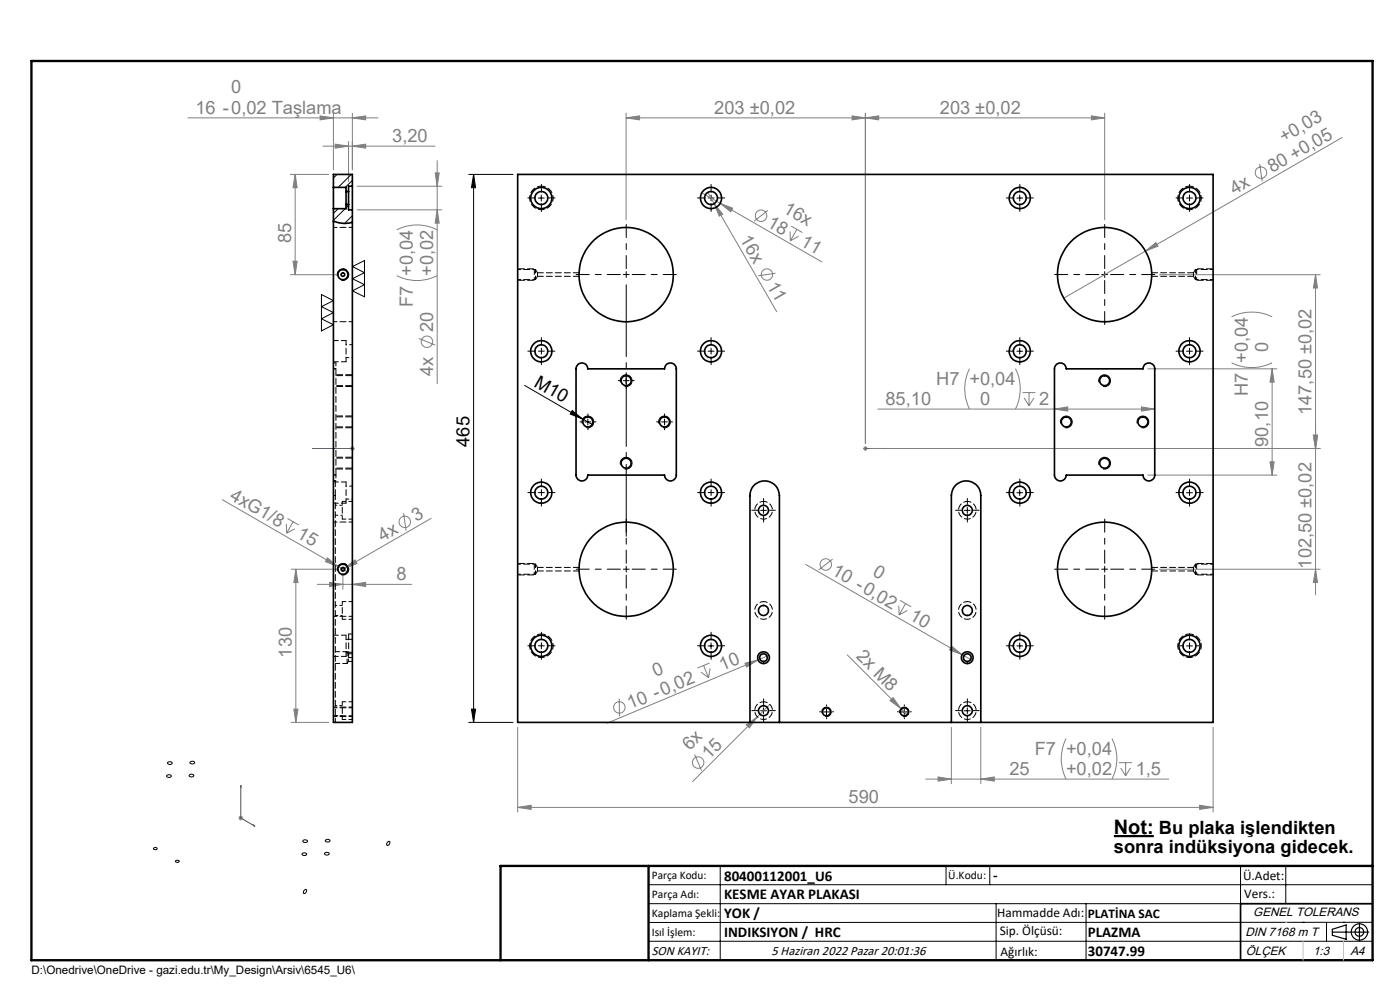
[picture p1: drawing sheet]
<svg xmlns="http://www.w3.org/2000/svg" width="297mm" height="210mm" viewBox="0 0 297 210" stroke-linecap="round" stroke-linejoin="round" font-family="sans-serif">
<g fill="none" stroke="#808080" stroke-width=".21">
<path d="M39.9 25h40.3M61.6 37h8.1M62.6 37l.4 2.8h-.8zM62.6 37v21.3M67.9 24.6l2.8 .4-2.8 .4zM68.5 31h23.8M70.7 24v12M71.1 30.6l2.8 .4-2.8 .4zM73.9 30v8.5M74.8 25l2.8-.4v.8zM74.8 24v12M74.8 31l2.8-.4v.8z"/>
<path d="M75.7 39.5h18M92.3 36.7h.9l-.5 2.8zM92.7 34.1v47.3M132.8 25l2.9-.4v.8zM132.8 24v22.6M132.8 25h101.6M180.8 24.6l2.8 .4-2.8 .4zM183.6 25l2.8-.4v.8zM183.6 24v70.1M231.5 24.6l2.9 .4-2.9 .4zM234.4 24v22.6M267.2 34.8l.6 3.7"/>
<path d="M284.7 29.2l-41.7 24.1M61.6 58.3h10.2M62.2 55.4h.8l-.4 2.9zM75.7 44.5h18M84.2 58.5a9.5 9.5 0 0 0 8.5 0M84.2 48.7a9.5 9.5 0 0 1 8.5 0M92.7 44.5l.5 2.8h-.9zM148.9 40.9l3.9 2.2M150.1 40.8l1.4 2.4M151.5 43.2l1.8 2.2-.7 .5zM151.5 43.2l13.3 22.9M152.8 43.1l2.6 1.1-.4 .7z"/>
<path d="M152.8 43.1l21.5 12.5M162.9 44.6l-2.9 2.3M164.5 58l-3.7 .5M167.6 49.1l.1 2M167.9 48l2.4 1.3M169.1 48.6l-1.4 2.5M169.4 50.1l-1.7 1M243 53.3l2.2-1.8 .5 .7zM243 53.3l-17.3 9.9M246 58.3h34.1M279.1 58.3l.4 2.8h-.9zM279.1 58.3v67.9"/>
<path d="M88.8 71.8l3.5 1.4M205.7 78.2a9.5 9.5 0 0 0 0 8.6M215.4 78.2a9.5 9.5 0 0 1 0 8.6M243.5 78.2h27.4M261.3 77a9.9 9.9 0 0 0 8.6 0M261.3 67.2a9.9 9.9 0 0 1 8.6 0M269.9 78.2l.4 2.9h-.9zM269.9 78.2v22.6M74.3 95.1h.9M74.4 94.8l.7 .7M74.8 94.6v1M75.1 94.8l-.7 .7"/>
<path d="M183.1 95.1h1M183.2 94.8l.7 .7M183.6 94.6v1M183.9 94.8l-.7 .7M184.6 95.1h95.5M186.2 86.8h58.8M216.9 83.3h2.8M217.3 84.4l1 1.7M218.3 83.3v2.8M219.4 84.4l-1.1 1.7M223.7 86.8l2.8-.5v.9zM242.1 86.3l2.9 .5-2.9 .4z"/>
<path d="M269.4 98h.9l-.4 2.8zM278.6 92.3h.9l-.4 2.8zM47.2 106l24.5 14.1M60.7 111.1l.1 2M61 110l2.4 1.4M62.2 110.7l-1.4 2.4M62.5 112.2l-1.7 .9M69.5 118.3l2.2 1.8-2.7-1zM85.6 108.9l.5 3.7M91.5 110l-18.4 10.6M170.9 119.7l33.2 19.2M176.6 118.6l-2.9 2.3"/>
<path d="M243.5 100.8h27.4M61.8 120.7h10M62.8 120.7l.4 2.9h-.9zM62.8 120.7v32.5M67.3 124h20M69.9 123.5l2.8 .5-2.8 .4zM71.7 120.1l2.1 1.2M72.7 121.8v3.2M73.1 120.6l2.2-1.8 .4 .7zM73.1 120.6l-.7 .4M74.8 124l2.8-.5v.9zM160.8 140l-32 13.4"/>
<path d="M163.1 139l-2.3 1M179.7 138.9l12.8 12.8M190.7 128.5v1.9M190.9 127.3l2.4 1.4M192.1 128l-1.4 2.4M192.5 129.5l-1.8 .9M201.9 137.1l2.2 1.8-2.7-1zM204.1 138.9l2.2 1.2M246 120.7h34.1M279.1 120.7l.4 2.9h-.9zM61.8 153.2h7.9M62.3 150.4h.9l-.4 2.8z"/>
<path d="M109.8 154.3v18M131.4 148.2v3.7M148.7 142.6l1.6 1.1M149.3 141.2l1 2.5M150.5 140.6l-2.5 1.1M150.6 141.8l-.3 1.9M158 140.7l2.8-.7-2.4 1.5zM158.3 153.8l2.4-1.7-1.7 2.3zM160.7 152.1l-13.8 13.7M163.3 149.4l-2.6 2.7M188.8 148.6l.6-.6 1.7 2.3zM201.8 154.3v12"/>
<path d="M208.1 154.3v12M226.2 156.7a9.6 9.6 0 0 0 0 8.6M235.9 156.7a9.6 9.6 0 0 1 0 8.6M257.4 154.3v18M50.6 173.5h1M50.7 173.2l.7 .7M51.1 173v1.1M51.4 173.2l-.7 .7M109.8 171.3l2.9-.5v.9zM109.8 171.3h147.6M147.4 160l1.4 3.5M196.4 165.3h51.5"/>
<path d="M199 164.8l2.8 .5-2.8 .4zM208.1 165.3l2.8-.5v.9zM237.4 161.8h2.8M237.7 162.9l1.1 1.7M238.8 161.8v2.8M239.8 162.9l-1 1.7M254.5 170.8l2.9 .5-2.9 .4z"/>
<circle cx="267.5" cy="36.6" r="1.22"/>
<circle cx="161.4" cy="45.8" r="1.21"/>
<circle cx="162.7" cy="58.2" r="1.22"/>
<circle cx="90.6" cy="72.5" r="1.2"/>
<circle cx="85.9" cy="110.7" r="1.22"/>
<circle cx="175.2" cy="119.7" r="1.22"/>
<circle cx="131.4" cy="150.1" r="1.21"/>
<circle cx="148.1" cy="161.8" r="1.22"/>
</g>
<path d="M236.3 177.4h8.5" fill="none" stroke="#000" stroke-width=".47"/>
<g fill="none" stroke="#000" stroke-width=".21">
<path d="M99.4 37h9.4M100.5 37l.4 2.8h-.9zM100.5 37v116.2M71.6 58.6a1.21 1.21 0 0 1 1.1-1.5 1.21 1.21 0 0 1 1.3 1.3 1.21 1.21 0 0 1-1.6 1M74.8 56.5l2.5-1.2v7.7l-2.5-1.3 2.5-1.3-2.5-1.3 2.5-1.3zM114.2 42h1.3M114.8 41.4v1.2M215.7 42h1.3M216.3 41.4v1.2M251.7 42h1.3M252.3 41.4v1.2M68.2 62.5l2.5 1.3-2.5 1.2 2.5 1.3-2.5 1.3 2.5 1.3-2.5 1.3z"/>
<path d="M215.7 74.5h1.3M216.3 73.9v1.2M251.7 74.5h1.3M252.3 73.9v1.2M111.3 81.8l12.3 7.1M121.4 87.1l2.2 1.8-2.6-1.1zM123.5 89.8a1.26 1.26 0 0 1 1.1-1.5 1.26 1.26 0 0 1 1.4 1.3 1.26 1.26 0 0 1-1.6 1.1M123.6 88.9l2.2 1.2M124.1 89.5h1.2M124.7 88.9v1.2M131.6 98.6a1.26 1.26 0 0 1 1.1-1.6 1.26 1.26 0 0 1 1.4 1.4 1.26 1.26 0 0 1-1.6 1.1M131.6 81.1a1.26 1.26 0 0 1 1.1-1.6 1.26 1.26 0 0 1 1.4 1.4 1.26 1.26 0 0 1-1.6 1.1"/>
<path d="M132.2 80.7h1.3M132.8 80.1v1.3M139.8 89.8a1.25 1.25 0 0 1 1.1-1.5 1.25 1.25 0 0 1 1.3 1.3 1.25 1.25 0 0 1-1.5 1.1M140.3 89.5h1.3M141 88.9v1.2M225 89.8a1.26 1.26 0 0 1 1.1-1.5 1.26 1.26 0 0 1 1.4 1.3 1.26 1.26 0 0 1-1.6 1.1M233.1 98.6a1.26 1.26 0 0 1 1.1-1.6 1.26 1.26 0 0 1 1.4 1.4 1.26 1.26 0 0 1-1.6 1.1M233.1 81.1a1.26 1.26 0 0 1 1.1-1.6 1.26 1.26 0 0 1 1.4 1.4 1.26 1.26 0 0 1-1.6 1.1M241.3 89.8a1.25 1.25 0 0 1 1.1-1.5 1.25 1.25 0 0 1 1.3 1.3 1.25 1.25 0 0 1-1.6 1.1M161.4 108.3h1.2M162 107.6v1.3M204.6 108.3h1.2"/>
<path d="M205.2 107.6v1.3M215.7 104.5h1.3M216.3 103.9v1.2M251.7 104.5h1.3M252.3 103.9v1.2M71.6 121.1a1.2 1.2 0 0 1 1-1.5 1.2 1.2 0 0 1 1.3 1.3 1.2 1.2 0 0 1-1.5 1M150.2 137h1.2M150.8 136.4v1.2M215.7 137h1.3M216.3 136.4v1.2M251.7 137h1.3M252.3 136.4v1.2"/>
<path d="M99.4 153.2h9.4M100 150.4h.9l-.4 2.8zM161.4 150.8h1.2M162 150.1v1.3M174.4 151.3a.99 .99 0 0 1 .9-1.3 .99 .99 0 0 1 1 1.1 .99 .99 0 0 1-1.2 .9M174.7 151h1.3M175.3 150.4v1.2M190.9 151.3a1 1 0 0 1 .8-1.3 1 1 0 0 1 1.1 1.1 1 1 0 0 1-1.2 .9M191.2 151h1.3M191.8 150.4v1.2M204.6 150.8h1.2M205.2 150.1v1.3"/>
<path d="M32.6 179.9a.33 .33 0 0 1 .5-.2 .33 .33 0 0 1 .1 .5 .41 .41 0 0 1-.6-.3zM35.4 164.5a.47 .47 0 0 1 .5-.2 .47 .47 0 0 1 .4 .5 .52 .52 0 0 1-.6 .1 .52 .52 0 0 1-.3-.4zM35.6 161.7l.1-.1a.39 .39 0 0 1 .6 0 .39 .39 0 0 1 .1 .5 .49 .49 0 0 1-.5 .1 .49 .49 0 0 1-.3-.5zM40.3 164.3h.1a.39 .39 0 0 1 .5-.1 .39 .39 0 0 1 .1 .5 .53 .53 0 0 1-.9-.2zM40.4 161.6l.1-.1a.39 .39 0 0 1 .5-.1 .39 .39 0 0 1 .2 .5 .48 .48 0 0 1-.5 .2 .48 .48 0 0 1-.3-.5zM64.3 178.3a.46 .46 0 0 1 .6-.2 .46 .46 0 0 1 .3 .5h-.1a.44 .44 0 0 1-.5 .2 .44 .44 0 0 1-.3-.5zM69 178.3l.1-.1a.52 .52 0 0 1 .5-.2 .52 .52 0 0 1 .4 .4l-.1 .2a.59 .59 0 0 1-.9-.3zM82.3 178.6a.26 .26 0 0 1 .4 0 .26 .26 0 0 1 0 .4 .34 .34 0 0 1-.3 .3 .34 .34 0 0 1-.4-.2zM37.3 182.6l.2-.1a.27 .27 0 0 1 .4 0 .27 .27 0 0 1 0 .4h-.1a.33 .33 0 0 1-.4 0 .33 .33 0 0 1-.1-.3zM64.1 181.1l.1-.1a.46 .46 0 0 1 .5-.1 .46 .46 0 0 1 .3 .5h-.1a.46 .46 0 0 1-.5 .1 .46 .46 0 0 1-.3-.4zM64.6 188.8a.28 .28 0 0 1 .4-.1 .28 .28 0 0 1 0 .5 .33 .33 0 0 1-.3 .3 .33 .33 0 0 1-.4-.2zM68.8 181h.1a.55 .55 0 0 1 .9 .2 .58 .58 0 0 1-1-.2z"/>
<path d="M137.6 187.7h153.6M137.6 191.7h153.6M137.6 199.7h153.6M152.8 183.7v20M200.7 183.7v4M210 183.7v4M211.3 191.7v12M230.4 191.7v12M263.2 183.7v20M272.8 183.7v8M276.4 195.6h.1M281.4 195.6v4.1"/>
<path d="M285 195.6h.1M291.2 195.6l-153.6 .1"/>
</g>
<path d="M113.4 57.9v-.9M253.9 57.9v-.9M113.4 120.4v-.9M253.9 120.4v-.9" fill="none" stroke="#000" stroke-width=".21" stroke-dasharray="1.3 .6" stroke-dashoffset=".4" stroke-linecap="butt"/>
<path d="M113.4 59.5v-1.3M253.9 59.5v-1.3M113.4 122v-1.3M253.9 122v-1.3" fill="none" stroke="#000" stroke-width=".21" stroke-dasharray="1.3 .6" stroke-dashoffset=".6" stroke-linecap="butt"/>
<path d="M72.8 57a1.22 1.22 0 0 1 1.2 1.4 1.22 1.22 0 0 1-1.6 1M72.8 119.5a1.22 1.22 0 0 1 1.2 1.4 1.22 1.22 0 0 1-1.6 1" fill="none" stroke="#000" stroke-width=".21" stroke-dasharray="1.3 .6" stroke-dashoffset=".5" stroke-linecap="butt"/>
<path d="M71.6 58.6l-.1-.4M71.6 121.1l-.1-.4" fill="none" stroke="#000" stroke-width=".21" stroke-dasharray="1.3 .6" stroke-linecap="butt"/>
<g fill="none" stroke="#000" stroke-width=".25">
<path d="M282.6 197.7h7.8M282.6 197.1l3-.9v3l-3-.8zM288.4 195.8v3.8M106.2 203.7h185"/>
<circle cx="288.4" cy="197.7" r="1.74"/>
<circle cx="288.4" cy="197.7" r=".93"/>
</g>
<path d="M66.3 95.1h.4h-.4M66.3 95.1h8.5M74.6 95.1h.3zM74.8 95.1h.1M183.5 95.1h.2zM183.6 95.1h.1M183.6 95.1h4.2M187.8 95.1h-.4h.4M51.1 166.6l.1 .4-.2-.1zM51.1 166.6v6.9l3 1.8M53.8 175l.3 .3-.3-.1z" fill="none" stroke="#00f" stroke-width=".21"/>
<g fill="none" stroke="#000" stroke-width=".21" stroke-dasharray="1.3 .6" stroke-dashoffset="-.2">
<path d="M109.9 59.5h3.5M113.4 57h-3.5M253.9 59.5h3.5M257.4 57h-3.5M74.8 79.5h-3.5M71.3 99.5h3.5M71.3 90.7h3.5M71.3 82h3.5M74.8 97h-3.5M74.8 88.2h-3.5M113.4 119.5h-3.5M257.4 119.5h-3.5"/>
<path d="M109.9 122h3.5M253.9 122h3.5"/>
</g>
<path d="M72.8 57h.1M113.4 58.2v-.3M253.9 58.2v-.3M72.8 119.5h.1M113.4 120.7v-.3M253.9 120.7v-.3" fill="none" stroke="#000" stroke-width=".21" stroke-dasharray="1.3 .6"/>
<path d="M70.8 152h4M74.8 150h-4" fill="none" stroke="#000" stroke-width=".21" stroke-dasharray="1.3 .6" stroke-dashoffset=".5"/>
<g fill="none" stroke="#000" stroke-width=".21" stroke-dasharray="15.2 1.3 1.3 1.3">
<path d="M113.6 42h-1.6M114.9 40.7v-1.6M114.9 43.2v1.7M116.1 42h1.6M132.9 58.2v-.6M132.9 58.2h-.7M132.9 58.2v.7M132.9 58.2h.6M149.6 42h-1.6M150.9 42v-.6M150.9 42h-.7M150.9 42v.6"/>
<path d="M150.9 42h.6M150.9 40.7v-1.6M150.9 43.2v1.7M152.1 42h1.6M215.1 42h-1.6M216.4 40.7v-1.6M216.4 43.2v1.7M217.6 42h1.6M234.4 58.2v-.6M234.4 58.2h-.7M234.4 58.2v.7M234.4 58.2h.6"/>
<path d="M251.1 42h-1.6M252.4 40.7v-1.6M252.4 43.2v1.7M253.6 42h1.6M113.6 74.5h-1.6M114.9 74.5v-.6M114.9 74.5h-.7M114.9 74.5v.6M114.9 74.5h.6M114.9 73.2v-1.6M114.9 75.7v1.7M116.1 74.5h1.6"/>
<path d="M132.9 79.5v-.5M149.6 74.5h-1.6M150.9 74.5v-.6M150.9 74.5h-.7M150.9 74.5v.6M150.9 74.5h.6M150.9 73.2v-1.6M150.9 75.7v1.7M152.1 74.5h1.6M215.1 74.5h-1.6M216.4 73.2v-1.6M216.4 75.7v1.7"/>
<path d="M217.6 74.5h1.6M251.1 74.5h-1.6M252.4 73.2v-1.6M252.4 75.7v1.7M253.6 74.5h1.6M123.5 89.5h-.5M124.7 88.2v-.4M124.7 90.7v.5M126 89.5h.4M131.6 80.7h-.4M132.9 82v.4M134.1 80.7h.4"/>
<path d="M139.7 89.5h-.4M141 88.2v-.4M141 90.7v.5M142.2 89.5h.5M113.6 104.5h-1.6M114.9 104.5v-.6M114.9 104.5h-.7M114.9 104.5v.6M114.9 104.5h.6M114.9 103.2v-1.6M114.9 105.7v1.7M116.1 104.5h1.6"/>
<path d="M149.6 104.5h-1.6M150.9 104.5v-.6M150.9 104.5h-.7M150.9 104.5v.6M150.9 104.5h.6M150.9 103.2v-1.6M150.9 105.7v1.7M152.1 104.5h1.6M160.7 108.2h-1.2M162 107v-1.3M162 109.5v1.2M163.2 108.2h1.3"/>
<path d="M204 108.2h-1.3M205.2 107v-1.3M205.2 109.5v1.2M206.5 108.2h1.2M215.1 104.5h-1.6M216.4 103.2v-1.6M216.4 105.7v1.7M217.6 104.5h1.6M251.1 104.5h-1.6M252.4 103.2v-1.6M252.4 105.7v1.7M253.6 104.5h1.6"/>
<path d="M113.6 137h-1.6M114.9 137v-.6M114.9 137h-.7M114.9 137v.6M114.9 137h.6M114.9 135.7v-1.6M114.9 138.2v1.7M116.1 137h1.6M132.9 120.7v-.6M132.9 120.7h-.7M132.9 120.7v.7M132.9 120.7h.6"/>
<path d="M149.6 137h-1.6M150.9 135.7v-1.6M150.9 138.2v1.7M152.1 137h1.6M215.1 137h-1.6M216.4 135.7v-1.6M216.4 138.2v1.7M217.6 137h1.6M234.4 120.7v-.6M234.4 120.7h-.7M234.4 120.7v.7M234.4 120.7h.6"/>
<path d="M251.1 137h-.7M252.4 135.7v-.7M252.4 138.2v.8M253.6 137h.8M160.7 150.7h-1.2M162 149.5v-1.3M162 152v1.2M163.2 150.7h1.3M174.1 151h-.2M175.4 149.7v-.2M175.4 152.2v.3M176.6 151h.2"/>
<path d="M190.6 151h-.2M191.9 149.7v-.2M191.9 152.2v.3M193.1 151h.2M204 150.7h-1.3M205.2 149.5v-1.3M205.2 152v1.2M206.5 150.7h1.2"/>
</g>
<g fill="none" stroke="#000" stroke-width=".21" stroke-dasharray="15.2 1.3 1.3 1.3" stroke-dashoffset="12.5">
<path d="M131.6 58.2h-9.4M132.9 57v-9.4M134.1 58.2h9.4M233.1 58.2h-9.4M234.4 57v-9.4M234.4 59.5v9.4M235.6 58.2h9.4M132.9 119.5v-9.4M234.4 119.5v-9.4M131.6 120.7h-9.4M132.9 122v9.4M134.1 120.7h9.4"/>
<path d="M233.1 120.7h-9.4M234.4 122v9.4M235.6 120.7h9.4"/>
</g>
<path d="M132.9 59.5v55.2" fill="none" stroke="#000" stroke-width=".21" stroke-dasharray="15.2 1.3 1.3 1.3" stroke-dashoffset="-.9"/>
<path d="M291.2 191.7h-28v12" fill="none" stroke="#000" stroke-width=".35"/>
<path d="M6.7 12.9h284.5v190.8h-284.5zM137.6 183.7v20M291.2 183.7h-185v20" fill="none" stroke="#000" stroke-width=".5"/>
<path d="M276.4 199.7v4M285 199.7v4" fill="none" stroke="#c0c0c0" stroke-width=".21"/>
<path d="M272.8 195.6h.1" fill="none" stroke="#c0c0c0" stroke-width=".25"/>
<g fill="#00f">
<path d="M187.4 95.1h.4zM183.5 95.1h.2z"/>
<path d="M53.8 175l.3 .3-.3-.1zM51.1 166.6l.1 .4-.2-.1zM74.6 95.1h.3zM66.3 95.1h.4z"/>
</g>
<g fill="#000">
<path d="M121.4 87.1l2.2 1.8-2.6-1.1z"/>
<path d="M100.5 37l.4 2.8h-.9zM100 150.4h.9l-.4 2.8z"/>
</g>
<g fill="#808080">
<path d="M188.8 148.6l.6-.6 1.7 2.3z"/>
<path d="M201.9 137.1l2.2 1.8-2.7-1z"/>
<path d="M69.5 118.3l2.2 1.8-2.7-1z"/>
<path d="M158 140.7l2.8-.7-2.4 1.5z"/>
<path d="M243 53.3l2.2-1.8 .5 .7z"/>
<path d="M73.1 120.6l2.2-1.8 .4 .7z"/>
<path d="M158.3 153.8l2.4-1.7-1.7 2.3z"/>
<path d="M151.5 43.2l1.8 2.2-.7 .5z"/>
<path d="M152.8 43.1l2.6 1.1-.4 .7z"/>
<path d="M132.8 25l2.9-.4v.8zM180.8 24.6l2.8 .4-2.8 .4zM183.6 25l2.8-.4v.8zM231.5 24.6l2.9 .4-2.9 .4zM109.8 171.3l2.9-.5v.9zM254.5 170.8l2.9 .5-2.9 .4zM67.9 24.6l2.8 .4-2.8 .4zM74.8 25l2.8-.4v.8zM69.9 123.5l2.8 .5-2.8 .4zM74.8 124l2.8-.5v.9z"/>
<path d="M223.7 86.8l2.8-.5v.9zM242.1 86.3l2.9 .5-2.9 .4z"/>
<path d="M278.6 92.3h.9l-.4 2.8zM279.1 58.3l.4 2.8h-.9z"/>
<path d="M278.6 92.3h.9l-.4 2.8zM279.1 120.7l.4 2.9h-.9zM269.9 78.2l.4 2.9h-.9zM269.4 98h.9l-.4 2.8zM92.3 36.7h.9l-.5 2.8zM92.7 44.5l.5 2.8h-.9zM62.6 37l.4 2.8h-.8zM62.2 55.4h.8l-.4 2.9zM62.8 120.7l.4 2.9h-.9zM62.3 150.4h.9l-.4 2.8z"/>
<path d="M71.1 30.6l2.8 .4-2.8 .4zM74.8 31l2.8-.4v.8z"/>
<path d="M199 164.8l2.8 .5-2.8 .4zM208.1 165.3l2.8-.5v.9z"/>
</g>
<g fill="none" stroke="#000" stroke-width=".35">
<path d="M70.7 39.7v4.6M70.7 39.7h2.7v.9M74.8 39.5v5M74.8 39.5v-2.5h-4.1v2.7M74.8 39.5h-.9v1.1M109.8 37h147.6v116.2h-147.6zM70.7 46.9a5.8 5.8 0 0 0 4.1 .3M70.7 44.3v108.9h4.1v-108.7M73.4 40.6v2.8M73.4 43.4v.9h-2.7M73.4 40.6h.5M73.4 43.4h.5"/>
<path d="M73.9 40.6v2.8M73.9 43.4v1.1h.9M122.6 77.3a1.27 1.27 0 0 1 1.4-.2 1.27 1.27 0 0 1 .7 1.1h16.3a1.25 1.25 0 0 1 1.2-1.2 1.25 1.25 0 0 1 1.3 1.2v22.6a1.25 1.25 0 0 1-1.3 1.2 1.25 1.25 0 0 1-1.2-1.2h-16.3a1.25 1.25 0 0 1-1.2 1.2 1.25 1.25 0 0 1-1.3-1.2v-22.6v-.3zM224.1 77.3a1.27 1.27 0 0 1 1.4-.2 1.27 1.27 0 0 1 .7 1.1h16.3a1.25 1.25 0 0 1 1.2-1.2 1.25 1.25 0 0 1 1.3 1.2v22.6a1.25 1.25 0 0 1-1.3 1.2 1.25 1.25 0 0 1-1.2-1.2h-16.3a1.25 1.25 0 0 1-1.3 1.2 1.25 1.25 0 0 1-1.2-1.2v-22.6v-.3zM159.1 153.2v-48.1a3.1 3.1 0 0 1 3.1-3.1 3.1 3.1 0 0 1 3.1 3.1v48.1M201.8 153.2v-48.1a3.1 3.1 0 0 1 3.1-3.1 3.1 3.1 0 0 1 3.2 3.1v48.1"/>
<circle cx="72.7" cy="58.3" r=".38"/>
<circle cx="72.7" cy="58.2" r="1.07"/>
<circle cx="114.8" cy="42" r="1.39"/>
<circle cx="114.8" cy="42" r="2.25"/>
<circle cx="132.8" cy="58.3" r="10"/>
<circle cx="150.8" cy="42" r="1.38"/>
<circle cx="150.8" cy="42" r="2.25"/>
<circle cx="216.3" cy="42" r="1.38"/>
<circle cx="216.3" cy="42" r="2.25"/>
<circle cx="234.3" cy="58.3" r="10"/>
<circle cx="252.3" cy="42" r="2.25"/>
<circle cx="252.3" cy="42" r="1.39"/>
<circle cx="114.8" cy="74.5" r="1.37"/>
<circle cx="114.8" cy="74.5" r="2.25"/>
<circle cx="150.8" cy="74.5" r="1.36"/>
<circle cx="150.8" cy="74.5" r="2.25"/>
<circle cx="216.3" cy="74.5" r="1.36"/>
<circle cx="216.3" cy="74.5" r="2.25"/>
<circle cx="252.3" cy="74.5" r="2.25"/>
<circle cx="252.3" cy="74.5" r="1.37"/>
<circle cx="124.7" cy="89.5" r="1.06"/>
<circle cx="132.8" cy="80.8" r="1.07"/>
<circle cx="132.8" cy="98.3" r="1.07"/>
<circle cx="141" cy="89.5" r="1.06"/>
<circle cx="226.2" cy="89.5" r="1.06"/>
<circle cx="234.4" cy="98.2" r="1.06"/>
<circle cx="234.4" cy="80.7" r="1.06"/>
<circle cx="242.5" cy="89.5" r="1.06"/>
<circle cx="114.8" cy="104.5" r="1.39"/>
<circle cx="114.8" cy="104.5" r="2.24"/>
<circle cx="150.8" cy="104.5" r="1.38"/>
<circle cx="150.8" cy="104.5" r="2.25"/>
<circle cx="162" cy="108.3" r="1.06"/>
<circle cx="205.2" cy="108.3" r="1.06"/>
<circle cx="216.3" cy="104.5" r="1.38"/>
<circle cx="216.4" cy="104.5" r="2.25"/>
<circle cx="252.3" cy="104.5" r="2.25"/>
<circle cx="252.3" cy="104.5" r="1.39"/>
<circle cx="72.7" cy="120.7" r="1.06"/>
<circle cx="72.7" cy="120.8" r=".38"/>
<circle cx="114.8" cy="137" r="1.39"/>
<circle cx="114.8" cy="137" r="2.25"/>
<circle cx="132.8" cy="120.8" r="10"/>
<circle cx="150.8" cy="137" r="1.38"/>
<circle cx="150.8" cy="137" r="2.25"/>
<circle cx="162" cy="129.5" r="1.06"/>
<circle cx="162" cy="139.5" r=".82"/>
<circle cx="162" cy="139.5" r="1.26"/>
<circle cx="205.2" cy="139.5" r="1.25"/>
<circle cx="205.2" cy="129.5" r="1.06"/>
<circle cx="205.2" cy="139.5" r=".82"/>
<circle cx="216.3" cy="137" r="1.38"/>
<circle cx="216.3" cy="137" r="2.25"/>
<circle cx="234.3" cy="120.8" r="10"/>
<circle cx="252.3" cy="137" r="2.25"/>
<circle cx="252.3" cy="137" r="1.39"/>
<circle cx="162" cy="150.7" r="1.07"/>
<circle cx="175.3" cy="151" r=".86"/>
<circle cx="191.8" cy="151" r=".86"/>
<circle cx="205.2" cy="150.8" r="1.06"/>
</g>
<g fill="none" stroke="#000" stroke-width=".21" stroke-dasharray="1.3 .6" stroke-dashoffset=".5">
<path d="M74.8 48.2h-4M113.6 59.3v-2.1M253.6 57.2v2.1M70.8 68.2h4M72.6 110.1h2.2M74.8 110.7h-4M74.8 106.4h-2.2M162 106.4a1.88 1.88 0 0 1 1.7 2.7 1.88 1.88 0 0 1-3.2 .3 1.88 1.88 0 0 1 1.1-3h.4M205.2 106.4a1.88 1.88 0 0 1 1.7 2.7 1.88 1.88 0 0 1-3.2 .3 1.88 1.88 0 0 1 1.1-3h.4M253.6 119.7v2.1M70.8 130.7h4M72.6 131.4h2.2"/>
<path d="M74.8 127.6h-2.2M113.6 121.8v-2.1M162 127.6a1.88 1.88 0 0 1 1.7 2.7 1.88 1.88 0 0 1-3.2 .3 1.88 1.88 0 0 1 1.1-2.9l.4-.1M205.2 127.6a1.88 1.88 0 0 1 1.7 2.7 1.88 1.88 0 0 1-3.2 .3 1.88 1.88 0 0 1 1.1-2.9l.4-.1M70.8 151.8h4M72.6 152.6h2.2M74.8 148.9h-2.2M74.8 150.1h-4M162 148.9a1.88 1.88 0 0 1 1.7 2.7 1.88 1.88 0 0 1-3.2 .3 1.88 1.88 0 0 1 1.1-3h.4M205.2 148.9a1.88 1.88 0 0 1 1.7 2.7 1.88 1.88 0 0 1-3.2 .3 1.88 1.88 0 0 1 1.1-3h.4"/>
</g>
<g fill="none" stroke="#000" stroke-width=".21" stroke-dasharray="1.3 .6" stroke-dashoffset=".4">
<path d="M114.9 39.5a2.5 2.5 0 0 1 2.2 3.6 2.5 2.5 0 0 1-4.2 .4 2.5 2.5 0 0 1 1.5-4h.5M252.4 39.5a2.5 2.5 0 0 1 2.2 3.6 2.5 2.5 0 0 1-4.2 .4 2.5 2.5 0 0 1 1.5-4h.5M113.6 59.3l.4-.7M114 58.6v-.7M114 57.9l-.4-.7M253.2 57.9v.7M253.2 58.6l.4 .7M253.6 57.2l-.4 .7M253.6 119.7l-.4 .7M74 139.5h.8M74 138.4h.8M74.8 134.5h-.8"/>
<path d="M74.8 135.6h-.8M74.8 138.7h-.9M113.6 121.8l.4-.7M114 121.1v-.7M114 120.4l-.4-.7M114.9 134.5a2.5 2.5 0 0 1 2.2 3.6 2.5 2.5 0 0 1-4.2 .4 2.5 2.5 0 0 1 1.5-4h.5M252.4 134.5a2.5 2.5 0 0 1 2.2 3.6 2.5 2.5 0 0 1-4.2 .4 2.5 2.5 0 0 1 1.5-4h.5M253.2 120.4v.7M253.2 121.1l.4 .7M71.1 153.2v-48.1M73.9 140.3h.9"/>
</g>
<g fill="none" stroke="#000" stroke-width=".21" stroke-dasharray="1.3 .6" stroke-dashoffset=".7">
<path d="M109.9 59.3h3.7M113.6 57.2h-3.7M253.6 59.3h3.8M257.4 57.2h-3.8M73.4 75.9h1.4M74.8 73.1h-1.4M71.1 109.3h1.5M72.6 106.4v3.7M72.6 107.2h-1.5M73.4 105.9h1.4M74.8 103.1h-1.4M113.6 119.7h-3.7"/>
<path d="M257.4 119.7h-3.8M71.1 130.5h1.5M72.6 127.6v3.8M72.6 128.4h-1.5M109.9 121.8h3.7M253.6 121.8h3.8M71.1 151.8h1.5M72.6 148.9v3.7M72.6 149.7h-1.5"/>
</g>
<g fill="none" stroke="#000" stroke-width=".21" stroke-dasharray="1.3 .6">
<path d="M72.7 57.9h.2M72.8 58.6h-.2M114 58.6h8.9M122.9 57.9h-8.9M244.3 58.6h8.9M253.2 57.9h-8.9M70.8 78.2h.5M71.3 78.2h-.5M71.3 77h-.5M70.8 102h.5M71.1 105.1v-3.1M71.1 105.1h-.3"/>
<path d="M71.1 102h-.3M71.3 100.7h-.5M72.7 120.4h.2M72.8 121.1h-.2M73.4 138.4h.6M73.9 138.7l-.3-.5M74 134.5v5M74 135.6h-.6M114 121.1h8.9M122.9 120.4h-8.9M244.3 121.1h8.9M253.2 120.4h-8.9"/>
<path d="M73.6 140.7l.3-.4"/>
</g>
<path d="M71.5 37l-.8 .8M74.5 37l-2.7 2.7M74.8 38.3l-1.6 1.4M71.8 44.3l-1.1 1M73.2 44.3l-2.5 2.4M73.9 43.6l-.5 .5M74.8 45.7l-1.7 1.7" fill="none" stroke="#000" stroke-width=".21"/>
<path d="M70.8 76.7h2.6M73.4 76.7v-4.5M73.4 72.2h-2.6M70.8 106.7h2.6M73.4 106.7v-4.5M73.4 102.2h-2.6M70.8 139.2h2.6M73.4 139.2v-4.5M73.4 134.7h-2.6M73.6 138.2h-2.5M71.1 140.7h2.5M73.6 140.7v-2.5" fill="none" stroke="#000" stroke-width=".21" stroke-dasharray="1.3 .6" stroke-dashoffset=".3"/>
<path d="M71.3 78.2v22.5" fill="none" stroke="#000" stroke-width=".21" stroke-dasharray="1.3 .6" stroke-dashoffset="-.1"/>
<path d="M71.3 77v1.2M71.3 100.7v1.3" fill="none" stroke="#000" stroke-width=".21" stroke-dasharray="1.3 .6" stroke-dashoffset=".6"/>
<path d="M73.9 138.7v1.6" fill="none" stroke="#000" stroke-width=".21" stroke-dasharray="1.3 .6" stroke-dashoffset=".8"/>
<path d="M74.8 79.7h-3.5M71.3 90.5h3.5M71.3 99.3h3.5M71.3 81.8h3.5M74.8 88.4h-3.5M74.8 97.2h-3.5" fill="none" stroke="#000" stroke-width=".21" stroke-dasharray="1.3 .6" stroke-dashoffset="-.2"/>
<text font-size="4.2" x="236.3" y="176.9">Not: Bu plaka işlendikten</text>
<g font-size="3.9" fill="#808080">
<text x="49" y="19.8">0</text>
<text x="41.5" y="24.1">16 -0,02 Taşlama</text>
<text x="151.5" y="24.1">203 ±0,02</text>
<text x="199.4" y="24.1">203 ±0,02</text>
<text x="83.2" y="30.1">3,20</text>
<text x="272.4" y="30.4" transform="rotate(-30 272.4 30.4)">+0,03</text>
<text x="261.9" y="41.4" transform="rotate(-30 261.9 41.4)">4x</text>
<text x="269.9" y="36.7" transform="rotate(-30 269.9 36.7)">80 +0,05</text>
<text x="162.5" y="47.9" transform="rotate(30 162.5 47.9)">18</text>
<text x="165.9" y="44.9" transform="rotate(30 165.9 44.9)">16x</text>
<text x="61.8" y="51.6" transform="rotate(-90 61.8 51.6)">85</text>
<text x="156.9" y="50.7" transform="rotate(60 156.9 50.7)">16x</text>
<text x="169.6" y="52" transform="rotate(30 169.6 52)">11</text>
<text x="91.9" y="58.5" transform="rotate(-90 91.9 58.5)">+0,02</text>
<text x="87.6" y="65.1" transform="rotate(-90 87.6 65.1)">F7 +0,04</text>
<text x="162.6" y="60.6" transform="rotate(60 162.6 60.6)">11</text>
<text x="91.9" y="70.5" transform="rotate(-90 91.9 70.5)">20</text>
<text x="264.7" y="76.9" transform="rotate(-90 264.7 76.9)">+0,04</text>
<text x="269" y="74.7" transform="rotate(-90 269 74.7)">0</text>
<text x="91.9" y="79.8" transform="rotate(-90 91.9 79.8)">4x</text>
<text x="198.6" y="81.6">H7 +0,04</text>
<text x="187.8" y="85.9">85,10</text>
<text x="207.9" y="85.9">0</text>
<text x="220.5" y="85.9">2</text>
<text x="264.7" y="84" transform="rotate(-90 264.7 84)">H7</text>
<text x="278.2" y="88" transform="rotate(-90 278.2 88)">147,50 ±0,02</text>
<text x="269" y="94.8" transform="rotate(-90 269 94.8)">90,10</text>
<text x="48.6" y="105.8" transform="rotate(30 48.6 105.8)">4xG1/8</text>
<text x="62.8" y="114" transform="rotate(30 62.8 114)">15</text>
<text x="88.3" y="110.8" transform="rotate(-30 88.3 110.8)">3</text>
<text x="81.2" y="114.9" transform="rotate(-30 81.2 114.9)">4x</text>
<text x="84.1" y="123.1">8</text>
<text x="176.2" y="121.8" transform="rotate(30 176.2 121.8)">10 -0,02</text>
<text x="185" y="121.9" transform="rotate(30 185 121.9)">0</text>
<text x="278.2" y="120.6" transform="rotate(-90 278.2 120.6)">102,50 ±0,02</text>
<text x="192.7" y="131.3" transform="rotate(30 192.7 131.3)">10</text>
<text x="61.9" y="139.5" transform="rotate(-90 61.9 139.5)">130</text>
<text x="139" y="143.6" transform="rotate(-23 139 143.6)">0</text>
<text x="153.2" y="142.3" transform="rotate(-23 153.2 142.3)">10</text>
<text x="181.5" y="139.4" transform="rotate(45 181.5 139.4)">2x M8</text>
<text x="133.7" y="150.5" transform="rotate(-23 133.7 150.5)">10 -0,02</text>
<text x="146.3" y="159.3" transform="rotate(-45 146.3 159.3)">6x</text>
<text x="150.4" y="161.3" transform="rotate(-45 150.4 161.3)">15</text>
<text x="219.5" y="160.1">F7 +0,04</text>
<text x="214.2" y="164.4">25</text>
<text x="226.2" y="164.4">+0,02</text>
<text x="240.9" y="164.4">1,5</text>
<text x="180" y="170.4">590</text>
</g>
<g font-size="3.9">
<text x="113.1" y="81.8" transform="rotate(30 113.1 81.8)">M10</text>
<text x="99.6" y="94.8" transform="rotate(-90 99.6 94.8)">465</text>
<text x="236.3" y="180.8">sonra indüksiyona gidecek.</text>
</g>
<g font-size="3.2">
<text x="153.6" y="186.8">80400112001_U6</text>
<text x="153.6" y="190.8">KESME AYAR PLAKASI</text>
<text x="210.7" y="186.6">-</text>
<text x="153.6" y="194.8">YOK /</text>
<text x="153.6" y="198.8">INDIKSIYON / HRC</text>
<text x="230.8" y="198.7">PLAZMA</text>
<text x="230.8" y="202.8">30747.99</text>
</g>
<g font-size="2.8">
<text x="263.7" y="186.7">Ü.Adet:</text>
<text x="263.9" y="190.5">Vers.:</text>
<text x="211.5" y="194.5">Hammadde Adı:</text>
<text x="230.8" y="194.7">PLATİNA SAC</text>
<text x="138.3" y="202.6">SON KAYIT:</text>
<text x="163.7" y="202.6">5 Haziran 2022 Pazar 20:01:36</text>
<text x="212.1" y="198.4">Sip. Ölçüsü:</text>
<text x="212.2" y="202.7">Ağırlık:</text>
</g>
<g font-size="2.6">
<text x="265.9" y="194.4">GENEL TOLERANS</text>
<text x="264.2" y="198.5">DIN 7168 m T</text>
<text x="264.3" y="202.6">ÖLÇEK</text>
<text x="278.5" y="202.6">1:3</text>
<text x="286.5" y="202.6">A4</text>
</g>
<g font-size="2.5">
<text x="138.3" y="186.4">Parça Kodu:</text>
<text x="138.3" y="190.5">Parça Adı:</text>
<text x="201.2" y="186.5">Ü.Kodu:</text>
<text x="138.3" y="194.5">Kaplama Şekli:</text>
<text x="138.3" y="198.6">Isıl İşlem:</text>
<text x="6.7" y="206.7">D:\Onedrive\OneDrive - gazi.edu.tr\My_Design\Arsiv\6545_U6\</text>
</g>
</svg>
